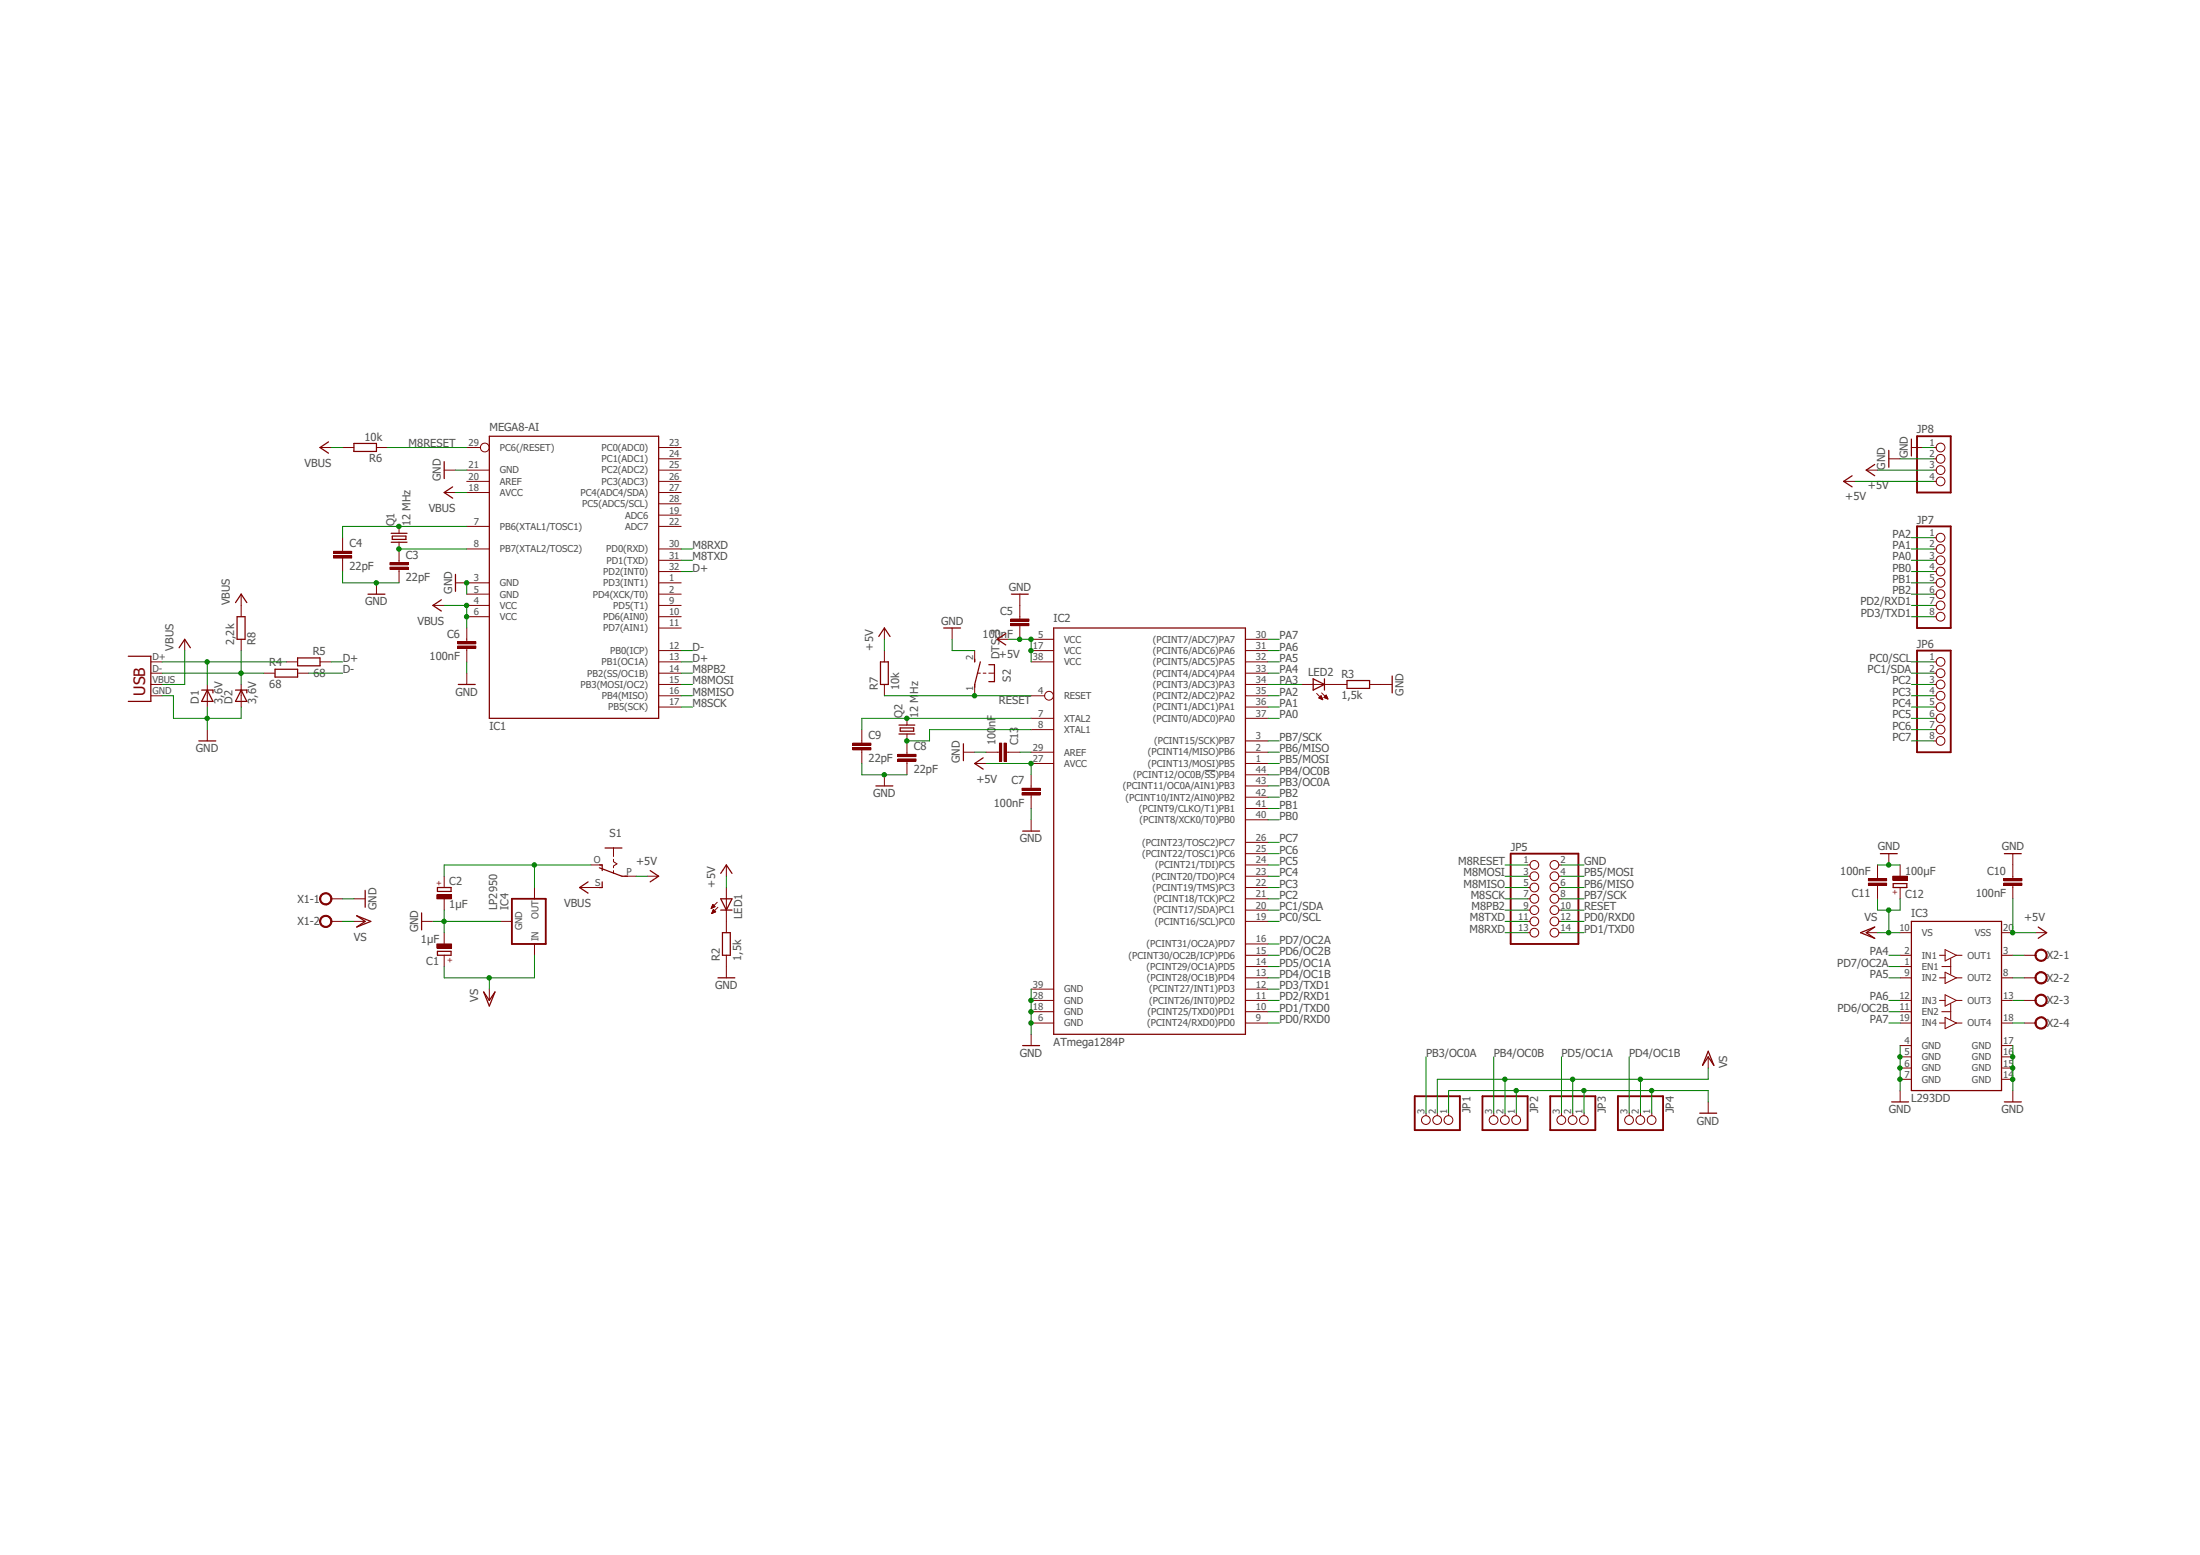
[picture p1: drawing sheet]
<svg xmlns="http://www.w3.org/2000/svg" width="297mm" height="210mm" viewBox="0 0 297 210" stroke-linecap="round" stroke-linejoin="round" font-family="sans-serif">
<path d="M162.7 104h1.4" fill="none" stroke="#505050" stroke-width=".14"/>
<path d="M53.9 71.1v.9M53.9 73.2v.9" fill="none" stroke="#800000" stroke-width=".14"/>
<path d="M52.8 72h2.2M52.8 73.2h2.2M53 72.4h1.8v.4h-1.8z" fill="none" stroke="#800000" stroke-width=".17"/>
<path d="M274.9 128.4a.83 .83 0 0 1 1.4 .1 .83 .83 0 0 1-.5 1.2 .83 .83 0 0 1-1-.8h.1a.68 .68 0 0 1 .9-.6 .68 .68 0 0 1 .3 1.1 .68 .68 0 0 1-1.2-.2v-.3h-.1z" fill-rule="evenodd" fill="#800000"/>
<path d="M273.3 128.9h1.5M274.9 128.4a.83 .83 0 0 1 1.4 .1 .83 .83 0 0 1-.5 1.2 .83 .83 0 0 1-1-.8h.1a.68 .68 0 0 1 .9-.6 .68 .68 0 0 1 .3 1.1 .68 .68 0 0 1-1.2-.2v-.3h-.1z" fill="none" stroke="#800000" stroke-width=".14"/>
<path d="M274.9 131.5a.83 .83 0 0 1 1.4 0 .83 .83 0 0 1-.4 1.3 .83 .83 0 0 1-1.1-.8h.1a.68 .68 0 0 1 .9-.7 .68 .68 0 0 1 .3 1.2 .68 .68 0 0 1-1.2-.3v-.2h-.1z" fill-rule="evenodd" fill="#800000"/>
<path d="M273.3 132h1.5M274.9 131.5a.83 .83 0 0 1 1.4 0 .83 .83 0 0 1-.4 1.3 .83 .83 0 0 1-1.1-.8h.1a.68 .68 0 0 1 .9-.7 .68 .68 0 0 1 .3 1.2 .68 .68 0 0 1-1.2-.3v-.2h-.1z" fill="none" stroke="#800000" stroke-width=".14"/>
<path d="M274.9 134.5a.83 .83 0 0 1 1.4 0 .83 .83 0 0 1-.4 1.3 .83 .83 0 0 1-1.1-.8h.1a.68 .68 0 0 1 .9-.6 .68 .68 0 0 1 .3 1.1 .68 .68 0 0 1-1.2-.2v-.3h-.1z" fill-rule="evenodd" fill="#800000"/>
<path d="M273.3 135h1.5M274.9 134.5a.83 .83 0 0 1 1.4 0 .83 .83 0 0 1-.4 1.3 .83 .83 0 0 1-1.1-.8h.1a.68 .68 0 0 1 .9-.6 .68 .68 0 0 1 .3 1.1 .68 .68 0 0 1-1.2-.2v-.3h-.1z" fill="none" stroke="#800000" stroke-width=".14"/>
<path d="M274.9 137.6a.83 .83 0 0 1 1.4 0 .83 .83 0 0 1-.4 1.3 .83 .83 0 0 1-1.1-.8h.1a.68 .68 0 0 1 .9-.7 .68 .68 0 0 1 .3 1.2 .68 .68 0 0 1-1.2-.3v-.2h-.1z" fill-rule="evenodd" fill="#800000"/>
<g fill="none" stroke="#800000" stroke-width=".14">
<path d="M175.8 92.4h4.5M177.8 93.6l.8 .8M178.1 94.2l.3-.3 .2 .5zM178.1 94.2h.4M178.1 94.1h.4M178.2 94.3h.3M178.2 94.1h.2M178.3 94h.1M178.3 94.3h.2M178.4 93.5l.9 .9M178.4 94.4h.2M178.6 94.4h.1"/>
<path d="M178.8 94.1h.4M178.8 94.1l.5 .3M178.9 94h.2M178.9 94.2h.3M179 93.9h.1M179 94.3h.2M179.1 93.8l-.3 .3M179.1 93.8l.2 .6M179.1 93.8v.1M179.2 94.3h.1M98.1 119.8v4.6M96 122.6h.1"/>
<path d="M96.1 122.5h.2M96.1 122.5h.3M96.1 122.4h.4M96.1 123.3h.1M96.1 122.3h.4M96.1 123.2h.2M96.1 123.2h.3M96.2 122.3h.2M96.2 123.1h.3M96.2 122.2h.2M96.2 123.1h.4M96.2 122.2h.1"/>
<path d="M96.2 122.1h.1M96.2 123h.3M96.3 122.9h.2M96.3 122.9h.1M96.3 122.8h.1M96.3 122.8l.3 .3-.5 .2zM96.5 122.4l-.2-.3-.3 .5M96.5 122.4l-.5 .2M96.8 121.8l-.8 .8M96.9 122.5l-.8 .8M273.3 138.1h1.5M274.9 137.6a.83 .83 0 0 1 1.4 0 .83 .83 0 0 1-.4 1.3 .83 .83 0 0 1-1.1-.8h.1a.68 .68 0 0 1 .9-.7 .68 .68 0 0 1 .3 1.2 .68 .68 0 0 1-1.2-.3v-.2h-.1z"/>
</g>
<path d="M177.3 91.6l1.5 .8-1.5 .8zM178.8 91.6v1.6M59.1 128.4h1.8v.5h-1.8zM97.3 121.3h1.5l-.7 1.6zM97.3 122.9h1.5" fill="none" stroke="#800000" stroke-width=".17"/>
<path d="M59 127.4h2v.6h-2z" fill="#800000"/>
<path d="M59 127.4h2v.6h-2zM60 125.9v1.5M60 128.9v1.6" fill="none" stroke="#800000" stroke-width=".14"/>
<path d="M59.1 119.8h1.8v.5h-1.8z" fill="none" stroke="#800000" stroke-width=".17"/>
<path d="M59 120.8h2v.5h-2z" fill="#800000"/>
<g fill="none" stroke="#800000" stroke-width=".14">
<path d="M45 75h2.5v.3h-2.5zM45 74.4h2.5v.3h-2.5zM46.3 72.6v1.8M46.3 75.3v1.9M50.8 78.7v1.5M52.6 76.6h2.5v.3h-2.5zM52.6 75.9h2.5v.3h-2.5zM53.9 74.1v1.8M53.9 76.9v1.8M60 63.5h1.5M61.5 78.7h4.6M63 74.1h3.1"/>
<path d="M63 71.1h3.1M63 63.5h3.1M63 65h3.1M63 66.5h3.1M63 60.4h1.9M88.9 74.1h3.1M88.9 71.1h3.1M88.9 78.7h3.1M88.9 63.5h3.1M88.9 65h3.1M88.9 66.5h3.1M88.9 77.2h3.1"/>
<path d="M88.9 75.6h3.1M88.9 69.5h3.1M88.9 68h3.1M88.9 61.9h3.1M88.9 60.4h3.1M28 98.5v1.5M35.6 90.9h1.5M38.7 89.3h1.5M40.2 90.9h1.5M43.2 89.3h1.5M61.8 87.2h2.4v.3h-2.4zM61.8 86.6h2.4v.3h-2.4z"/>
<path d="M63 84.8v1.8M63 87.5v1.8M63 90.9v1.5M63 80.2h3.1M63 81.7h3.1M63 83.2h3.1M88.9 90.9h3.1M88.9 92.4h3.1M88.9 95.4h3.1M88.9 80.2h3.1M88.9 81.7h3.1M88.9 83.2h3.1"/>
<path d="M88.9 93.9h3.1M88.9 89.3h3.1M88.9 87.8h3.1M88.9 84.8h3.1M116.4 98.5v1.8M122.5 97v.9M122.5 99.1v2.7M131.6 87.8v1.5M131.6 92.4v1.5M132 90.9h.4M132.7 90.9h.4M133.5 90.9h.8"/>
<path d="M134.6 86.3h1.6M139.2 93.9h1.9M139.2 89.3h3.1M139.2 87.8h3.1M139.2 86.3h3.1M139.2 97h3.1M139.2 98.5h3.1M168.2 90.9h3M168.2 92.4h3M168.2 95.4h3M168.2 93.9h3M168.2 89.3h3"/>
<path d="M168.2 87.8h3M168.2 86.3h3M168.2 97h3M180.3 92.4h1.6M184.9 92.4h3.1M60 118.3v1.5M72.2 119.8v1.5M79.8 119.8h1.5M79.8 116.8h1.5M82.8 114.5v1.1M82.8 116v.3l.5 .3-.5 .3v.2M82.8 117.5v.4"/>
<path d="M84.4 118.3h1.5M98.1 116.8v1.5M115.1 100.9h2.5v.3h-2.5zM115.1 100.3h2.5v.3h-2.5zM116.4 101.2v1.9M119.4 104.6v1.5M121.2 102.4h2.5v.3h-2.5zM121.2 101.8h2.5v.3h-2.5zM122.5 102.7v1.9M131.6 103.1h1.5M138 107h2.4v.3h-2.4zM138 106.4h2.4v.3h-2.4z"/>
<path d="M139.2 104.6v1.8M139.2 107.3v1.8M139.2 110.7v1.5M139.2 103.1h3.1M139.2 101.5h3.1M168.2 118.3h3M168.2 119.8h3M168.2 116.8h3M168.2 103.1h3M168.2 113.7h3M168.2 115.2h3M168.2 100h3"/>
<path d="M168.2 101.5h3M168.2 104.6h3M168.2 106.1h3M168.2 107.6h3M168.2 109.1h3M168.2 110.7h3M56.9 124.4h1.5M59 120.8h2v.5h-2zM60 121.3v1.6M67.6 124.4h1.5M72.2 127.4v1.5M98.1 124.4v1.5"/>
<path d="M98.1 128.9v3.1M139.2 133.5h3.1M139.2 135h3.1M139.2 136.6h3.1M139.2 138.1h3.1M168.2 124.4h3M168.2 127.4h3M168.2 128.9h3M168.2 130.5h3M168.2 132h3M168.2 133.5h3M168.2 135h3"/>
<path d="M168.2 136.6h3M168.2 138.1h3M168.2 121.3h3M168.2 122.9h3M274.8 125.9h1.5M192.5 150.3v.3M194.1 150.3v.3M195.6 150.3v.3M201.7 150.3v.3M203.2 150.3v.3M204.7 150.3v.3M210.8 150.3v.3"/>
<path d="M212.4 150.3v.3M213.9 150.3v.3M220 150.3v.3M221.5 150.3v.3M223 150.3v.3M230.6 148.7v1.6M256.5 147.2v1.5"/>
<circle cx="65.5" cy="60.4" r=".59"/>
<circle cx="141.6" cy="93.9" r=".59"/>
<circle cx="192.5" cy="151.2" r=".59"/>
<circle cx="194" cy="151.2" r=".59"/>
<circle cx="195.6" cy="151.2" r=".59"/>
<circle cx="201.7" cy="151.2" r=".59"/>
<circle cx="203.2" cy="151.2" r=".59"/>
<circle cx="204.7" cy="151.2" r=".59"/>
<circle cx="210.8" cy="151.2" r=".59"/>
<circle cx="212.3" cy="151.2" r=".59"/>
<circle cx="213.9" cy="151.2" r=".59"/>
<circle cx="219.9" cy="151.2" r=".59"/>
<circle cx="221.5" cy="151.2" r=".59"/>
<circle cx="223" cy="151.2" r=".59"/>
</g>
<g fill="none" stroke="#800000" stroke-width=".17">
<path d="M66.1 58.9h22.8v38.1h-22.8zM60 62.3v2.3M61.5 77.5v2.3M37.1 90.3h3.1v1.1h-3.1zM40.2 88.8h3v1.1h-3zM49.7 80.2h2.3M61.9 92.4h2.3M121.4 97.9h2.1M121.4 99.1h2.1M121.5 98.3h1.9v.4h-1.9zM131.6 89v.3M132.4 89.3l-.8 3.1v.4"/>
<path d="M133.5 89.7h.8v2.3h-.8M135.8 85.5l-1.2 .8 1.2 .8M142.3 84.8h25.9v54.8h-25.9zM181.9 91.9h3v1h-3zM188 91.2v2.3M26.8 100h2.3M80.9 117.1l3.1 1.2h.7M80.9 116.8h.4v.7M81.3 119v.8h-.4M81.7 114.5h2.3M97.3 117.9l.8-1.1 .7 1.1M118.3 106.1h2.3"/>
<path d="M132.7 102.3l-1.1 .8 1.1 .7M138.1 112.2h2.3M56.9 123.2v2.3M96.9 132h2.3M97.5 125.9h1.1v3h-1.1zM275.2 125.1l1.1 .8-1.1 .8M229.5 150.3h2.3M255.4 148.7h2.3"/>
</g>
<path d="M69.1 121.3h4.6v6.1h-4.6zM191 148h6.1v4.5h-6.1zM200.2 148h6.1v4.5h-6.1zM209.3 148h6.1v4.5h-6.1zM218.4 148h6.1v4.5h-6.1z" fill="none" stroke="#800000" stroke-width=".25"/>
<path d="M45 75.2h2.5M45 74.6h2.5M52.6 76.7h2.5M52.6 76.1h2.5M61.8 87.4h2.4M61.8 86.8h2.4M115.1 101.1h2.5M115.1 100.5h2.5M121.2 102.6h2.5M121.2 102h2.5M138 107.2h2.4M138 106.6h2.4" fill="none" stroke="#800000" stroke-width=".3"/>
<path d="M43.3 120.8a.84 .84 0 0 1 1.4 0 .84 .84 0 0 1-.5 1.3 .84 .84 0 0 1-1.1-.8h.2a.68 .68 0 0 1 .9-.6 .68 .68 0 0 1 .2 1.1 .68 .68 0 0 1-1.1-.2v-.3h-.2z" fill-rule="evenodd" fill="#800000"/>
<path d="M43.3 120.8a.84 .84 0 0 1 1.4 0 .84 .84 0 0 1-.5 1.3 .84 .84 0 0 1-1.1-.8h.2a.68 .68 0 0 1 .9-.6 .68 .68 0 0 1 .2 1.1 .68 .68 0 0 1-1.1-.2v-.3h-.2zM44.7 121.3h1.6" fill="none" stroke="#800000" stroke-width=".14"/>
<path d="M43.3 123.9a.84 .84 0 0 1 1.4 0 .84 .84 0 0 1-.5 1.3 .84 .84 0 0 1-1.1-.8h.2a.68 .68 0 0 1 .9-.7 .68 .68 0 0 1 .2 1.2 .68 .68 0 0 1-1.1-.3v-.2h-.2z" fill-rule="evenodd" fill="#800000"/>
<g fill="none" stroke="#800000" stroke-width=".14">
<path d="M87.4 118.3h1.5M252.3 118.6h2.4v.3h-2.4zM252.3 119.2h2.4v.3h-2.4zM253.5 116.8v1.8M253.5 119.5v1.8M270.5 119.2h2.5v.3h-2.5zM270.5 118.6h2.5v.3h-2.5zM271.8 116.8v1.8M271.8 119.5v1.8M43.3 123.9a.84 .84 0 0 1 1.4 0 .84 .84 0 0 1-.5 1.3 .84 .84 0 0 1-1.1-.8h.2a.68 .68 0 0 1 .9-.7 .68 .68 0 0 1 .2 1.2 .68 .68 0 0 1-1.1-.3v-.2h-.2zM44.7 124.4h1.6M47.8 121.3h1.5"/>
<path d="M139.2 139.6v1.5M271.8 147.2v1.5"/>
</g>
<path d="M87.8 117.5l1.1 .8-1.1 .7M255.6 119.3h1.9v.5h-1.9zM49.3 120.2v2.3M138.1 141.1h2.3M270.6 148.7h2.3" fill="none" stroke="#800000" stroke-width=".17"/>
<path d="M252.3 119.4h2.4M252.3 118.7h2.4M270.5 119.4h2.5M270.5 118.7h2.5" fill="none" stroke="#800000" stroke-width=".3"/>
<path d="M255.6 118.3h1.9v.5h-1.9z" fill="#800000"/>
<g fill="none" stroke="#800000" stroke-width=".14">
<path d="M43.2 60.4h1.5M46.3 60.4h1.5M50.8 60.4h1.6M60 66.5h1.5M248.9 65h1.6M252 63.5h1.5M255 61.9h1.5M258.1 60.4h1.5M261.1 60.4h.3M261.1 72.6h.3M261.1 74.1h.3M261.1 75.6h.3"/>
<path d="M261.1 77.2h.3M261.1 78.7h.3M261.1 61.9h.3M261.1 63.5h.3M261.1 65h.3M20.4 89.3h1.5M20.4 90.9h1.5M20.4 92.4h1.5M20.4 93.9h1.5M24.9 86.3v1.5M28 92.4v3M32.6 80.2v3"/>
<path d="M32.6 86.3v1.5M32.6 92.4v3M58.4 81.7h1.6M119.4 84.8v1.5M119.4 87.8v1.5M119.4 92.4v1.5M128.6 84.8v1.5M136.5 84.2h2.4v.3h-2.4zM136.5 83.6h2.4v.3h-2.4zM137.7 80.2v3.3M137.7 84.5v1.8M261.1 81.7h.3"/>
<path d="M261.1 89.3h.3M261.1 90.9h.3M261.1 92.4h.3M261.1 93.9h.3M261.1 95.4h.3M261.1 97h.3M261.1 98.5h.3M261.1 80.2h.3M261.1 83.2h.3M78.3 119.8h1.5M130.1 101.5h1.5M133.1 101.5h1.8"/>
<path d="M134.9 100.3h.3v2.5h-.3zM135.6 100.3h.3v2.5h-.3zM135.9 101.5h1.8M206.3 116.8h.3M206.3 118.3h.3M206.3 119.8h.3M210.5 116.8h.3M210.5 118.3h.3M210.5 119.8h.3M255 115.2v1.6M255.6 118.3h1.9v.5h-1.9zM256.5 116.8v1.5"/>
<path d="M256.5 119.8v1.5M261.1 100h.3M271.8 115.2v1.6M47.8 124.4h1.5M66.1 133.5v1.5M206.3 121.3h.3M206.3 122.9h.3M206.3 124.4h.3M206.3 125.9h.3M210.5 121.3h.3M210.5 122.9h.3M210.5 124.4h.3"/>
<path d="M210.5 125.9h.3M252 125.9h1.5M256.5 125.9h1.6M256.5 135h1.6M256.5 138.1h1.6M256.5 136.6h1.6M256.5 128.9h1.6M256.5 132h1.6M256.5 130.5h1.6M261.9 135h.7M261.9 138.1h.7M261.9 128.9h.7"/>
<path d="M261.9 132h.7M262.2 136.6h1.2M262.2 130.5h1.2M262.6 128.2l1.5 .7-1.5 .8zM262.6 131.2l1.5 .8-1.5 .8zM262.6 134.3l1.5 .7-1.5 .8zM262.6 137.3l1.5 .8-1.5 .8zM263.4 129.4v2.1M263.4 135.5v2.1M264.1 135h.8M264.1 138.1h.8M264.1 128.9h.8"/>
<path d="M264.1 132h.8M270.2 125.9h1.6M270.2 135h1.6M270.2 138.1h1.6M270.2 128.9h1.6M270.2 132h1.6M230.6 142.7v1.5M256.5 141.1h1.6M256.5 142.7h1.6M256.5 144.2h1.6M256.5 145.7h1.6M270.2 141.1h1.6"/>
<path d="M270.2 142.7h1.6M270.2 144.2h1.6M270.2 145.7h1.6"/>
<circle cx="262" cy="72.6" r=".59"/>
<circle cx="262" cy="65" r=".59"/>
<circle cx="262" cy="74.1" r=".59"/>
<circle cx="262" cy="63.5" r=".59"/>
<circle cx="262" cy="60.4" r=".59"/>
<circle cx="262" cy="77.2" r=".59"/>
<circle cx="262" cy="78.7" r=".59"/>
<circle cx="262" cy="75.6" r=".59"/>
<circle cx="262" cy="61.9" r=".59"/>
<circle cx="262" cy="95.4" r=".59"/>
<circle cx="262" cy="80.2" r=".59"/>
<circle cx="262" cy="89.3" r=".59"/>
<circle cx="262" cy="97" r=".59"/>
<circle cx="262" cy="81.7" r=".59"/>
<circle cx="262" cy="90.9" r=".59"/>
<circle cx="262" cy="83.2" r=".59"/>
<circle cx="262" cy="92.4" r=".59"/>
<circle cx="262" cy="93.9" r=".59"/>
<circle cx="262" cy="98.5" r=".59"/>
<circle cx="207.2" cy="116.8" r=".59"/>
<circle cx="207.2" cy="118.3" r=".59"/>
<circle cx="207.2" cy="119.8" r=".59"/>
<circle cx="209.9" cy="116.8" r=".59"/>
<circle cx="209.9" cy="119.8" r=".59"/>
<circle cx="209.9" cy="118.3" r=".59"/>
<circle cx="262" cy="100" r=".59"/>
<circle cx="207.2" cy="122.9" r=".59"/>
<circle cx="207.2" cy="124.4" r=".59"/>
<circle cx="207.2" cy="125.9" r=".59"/>
<circle cx="207.2" cy="121.3" r=".59"/>
<circle cx="209.9" cy="122.9" r=".59"/>
<circle cx="209.9" cy="124.4" r=".59"/>
<circle cx="209.9" cy="125.9" r=".59"/>
<circle cx="209.9" cy="121.3" r=".59"/>
</g>
<g fill="none" stroke="#800000" stroke-width=".17">
<path d="M44.4 59.6l-1.2 .8 1.2 .8M47.8 59.9h3v1h-3zM258.1 59.3v2.3M61.1 65.7l-1.1 .8 1.1 .7M250.1 64.2l-1.2 .8 1.2 .7M253.1 62.7l-1.1 .8 1.1 .7M255 60.8v2.3M17.3 88.6h3.1v6.1h-3.1M24.2 87.4l.7-1.1 .8 1.1M27.2 93.2h1.6v.3M28 93.2l.8 1.5h-1.6zM31.8 93.2h1.5v.3"/>
<path d="M31.8 81.3l.8-1.1 .7 1.1M32 83.2h1.1v3.1h-1.1zM32.6 93.2l.7 1.5h-1.5zM59.6 81l-1.2 .7 1.2 .8M118.6 85.9l.8-1.1 .8 1.1M118.9 89.3h1v3.1h-1zM127.4 84.8h2.3M136.6 80.2h2.2M79.4 119l-1.1 .8 1.1 .8M130.1 100.4v2.3M253.9 115.2h2.3M270.6 115.2h2.3"/>
<path d="M48.2 123.6l1.9 .8-1.9 .7 1.1-.7zM65.3 133.9l.8 1.1 .7-1.1-.7 1.9zM251.2 125.9l1.9-.8-1.1 .8 1.1 .8zM258.1 124.4h12.1v22.8h-12.1zM230.6 141.9l.8 1.9-.8-1.1-.7 1.1z"/>
</g>
<path d="M136.5 84.3h2.4M136.5 83.7h2.4M135.1 100.3v2.5M135.7 100.3v2.5" fill="none" stroke="#800000" stroke-width=".3"/>
<path d="M258.8 58.9h4.6v7.6h-4.6zM258.8 71.1h4.6v13.7h-4.6zM258.8 87.8h4.6v13.7h-4.6zM204 115.2h9.1v12.2h-9.1z" fill="none" stroke="#800000" stroke-width=".25"/>
<path d="M53.9 71.1h-7.6v1.5" fill="none" stroke="#008000" stroke-width=".14"/>
<circle cx="53.9" cy="71.1" r=".3" fill="#008000"/>
<g fill="none" stroke="#008000" stroke-width=".14">
<path d="M53.9 71.1h9.1"/>
<circle cx="53.9" cy="71.1" r=".3"/>
</g>
<circle cx="53.9" cy="74.1" r=".3" fill="#008000"/>
<g fill="none" stroke="#008000" stroke-width=".14">
<path d="M46.3 77.2v1.5h7.6M53.9 74.1h9.1"/>
<circle cx="53.9" cy="74.1" r=".3"/>
</g>
<circle cx="50.8" cy="78.7" r=".3" fill="#008000"/>
<g fill="none" stroke="#008000" stroke-width=".14">
<path d="M63 89.3v1.6M204.7 150.3v-3.1h18.3v3.1M213.9 147.2v3.1"/>
<circle cx="50.8" cy="78.7" r=".3"/>
</g>
<circle cx="213.9" cy="147.2" r=".3" fill="#008000"/>
<g fill="none" stroke="#008000" stroke-width=".14">
<path d="M204.7 147.2h-9.1v3.1"/>
<circle cx="213.9" cy="147.2" r=".3"/>
</g>
<circle cx="204.7" cy="147.2" r=".3" fill="#008000"/>
<g fill="none" stroke="#008000" stroke-width=".14">
<path d="M223 147.2h7.6v1.5"/>
<circle cx="204.7" cy="147.2" r=".3"/>
</g>
<circle cx="223" cy="147.2" r=".3" fill="#008000"/>
<g fill="none" stroke="#008000" stroke-width=".14">
<path d="M58.4 124.4h1.6v1.5"/>
<circle cx="223" cy="147.2" r=".3"/>
</g>
<circle cx="60" cy="124.4" r=".3" fill="#008000"/>
<g fill="none" stroke="#008000" stroke-width=".14">
<path d="M63 78.7v1.5M60 122.9v1.5h7.6"/>
<circle cx="60" cy="124.4" r=".3"/>
</g>
<circle cx="63" cy="78.7" r=".3" fill="#008000"/>
<g fill="none" stroke="#008000" stroke-width=".14">
<path d="M116.4 103.1v1.5h6.1"/>
<circle cx="63" cy="78.7" r=".3"/>
</g>
<circle cx="119.4" cy="104.6" r=".3" fill="#008000"/>
<g fill="none" stroke="#008000" stroke-width=".14">
<path d="M61.5 63.5h1.5M46.3 121.3h1.5M139.2 133.5v3.1"/>
<circle cx="119.4" cy="104.6" r=".3"/>
</g>
<circle cx="139.2" cy="135" r=".3" fill="#008000"/>
<g fill="none" stroke="#008000" stroke-width=".14">
<path d="M139.2 136.6v1.5"/>
<circle cx="139.2" cy="135" r=".3"/>
</g>
<circle cx="139.2" cy="136.6" r=".3" fill="#008000"/>
<g fill="none" stroke="#008000" stroke-width=".14">
<path d="M139.2 138.1v1.5"/>
<circle cx="139.2" cy="136.6" r=".3"/>
</g>
<circle cx="139.2" cy="138.1" r=".3" fill="#008000"/>
<g fill="none" stroke="#008000" stroke-width=".14">
<path d="M256.5 141.1v6.1"/>
<circle cx="139.2" cy="138.1" r=".3"/>
</g>
<circle cx="256.5" cy="142.7" r=".3" fill="#008000"/>
<circle cx="256.5" cy="142.7" r=".3" fill="none" stroke="#008000" stroke-width=".14"/>
<circle cx="256.5" cy="144.2" r=".3" fill="#008000"/>
<circle cx="256.5" cy="144.2" r=".3" fill="none" stroke="#008000" stroke-width=".14"/>
<circle cx="256.5" cy="145.7" r=".3" fill="#008000"/>
<g fill="none" stroke="#008000" stroke-width=".14">
<path d="M271.8 141.1v6.1"/>
<circle cx="256.5" cy="145.7" r=".3"/>
</g>
<circle cx="271.7" cy="145.7" r=".3" fill="#008000"/>
<circle cx="271.7" cy="145.7" r=".3" fill="none" stroke="#008000" stroke-width=".14"/>
<circle cx="271.7" cy="144.2" r=".3" fill="#008000"/>
<circle cx="271.7" cy="144.2" r=".3" fill="none" stroke="#008000" stroke-width=".14"/>
<circle cx="271.7" cy="142.7" r=".3" fill="#008000"/>
<g fill="none" stroke="#008000" stroke-width=".14">
<path d="M253.5 116.8h3"/>
<circle cx="271.7" cy="142.7" r=".3"/>
</g>
<circle cx="255" cy="116.8" r=".3" fill="#008000"/>
<g fill="none" stroke="#008000" stroke-width=".14">
<path d="M28 95.4v3.1M32.6 95.4v1.6h-4.6M128.6 86.3v1.5h3M131.6 101.5h1.5M139.2 109.1v1.6"/>
<circle cx="255" cy="116.8" r=".3"/>
</g>
<circle cx="28" cy="97" r=".3" fill="#008000"/>
<g fill="none" stroke="#008000" stroke-width=".14">
<path d="M256.5 61.9h4.6M259.6 60.4h1.5M21.9 93.9h1.5v3.1h4.6M136.2 86.3h3v1.5M98.1 118.3v1.5M210.8 116.8h3.1"/>
<circle cx="28" cy="97" r=".3"/>
</g>
<circle cx="139.2" cy="86.3" r=".3" fill="#008000"/>
<g fill="none" stroke="#008000" stroke-width=".14">
<path d="M139.2 87.8v1.5"/>
<circle cx="139.2" cy="86.3" r=".3"/>
</g>
<circle cx="139.2" cy="87.8" r=".3" fill="#008000"/>
<circle cx="139.2" cy="87.8" r=".3" fill="none" stroke="#008000" stroke-width=".14"/>
<circle cx="137.7" cy="86.3" r=".3" fill="#008000"/>
<g fill="none" stroke="#008000" stroke-width=".14">
<path d="M85.9 118.3h1.5M271.8 121.3v4.6h3"/>
<circle cx="137.7" cy="86.3" r=".3"/>
</g>
<circle cx="271.7" cy="125.9" r=".3" fill="#008000"/>
<g fill="none" stroke="#008000" stroke-width=".14">
<path d="M119.4 86.3v1.5M133.1 103.1h6.1v1.5"/>
<circle cx="271.7" cy="125.9" r=".3"/>
</g>
<circle cx="139.2" cy="103.1" r=".3" fill="#008000"/>
<g fill="none" stroke="#008000" stroke-width=".14">
<path d="M250.5 65h10.6M253.5 63.5h7.6M119.4 93.9h19.8"/>
<circle cx="139.2" cy="103.1" r=".3"/>
</g>
<circle cx="131.6" cy="93.9" r=".3" fill="#008000"/>
<g fill="none" stroke="#008000" stroke-width=".14">
<path d="M171.2 103.1h1.5M171.2 101.5h1.5M171.2 100h1.5M210.8 118.3h3.1M210.8 119.8h3.1M46.3 124.4h1.5M66.1 132v1.5M72.2 128.9v3.1h-12.2v-1.5M210.8 122.9h3.1M210.8 121.3h3.1"/>
<circle cx="131.6" cy="93.9" r=".3"/>
</g>
<circle cx="66" cy="132" r=".3" fill="#008000"/>
<g fill="none" stroke="#008000" stroke-width=".14">
<path d="M194.1 150.3v-4.6h18.3v4.6M203.2 145.7v4.6"/>
<circle cx="66" cy="132" r=".3"/>
</g>
<circle cx="203.2" cy="145.7" r=".3" fill="#008000"/>
<g fill="none" stroke="#008000" stroke-width=".14">
<path d="M212.4 145.7h9.1v4.6"/>
<circle cx="203.2" cy="145.7" r=".3"/>
</g>
<circle cx="212.3" cy="145.7" r=".3" fill="#008000"/>
<g fill="none" stroke="#008000" stroke-width=".14">
<path d="M230.6 144.2v1.5h-9.1"/>
<circle cx="212.3" cy="145.7" r=".3"/>
</g>
<circle cx="221.5" cy="145.7" r=".3" fill="#008000"/>
<g fill="none" stroke="#008000" stroke-width=".14">
<path d="M253.5 121.3v1.6h3v-1.6M255 122.9v3"/>
<circle cx="221.5" cy="145.7" r=".3"/>
</g>
<circle cx="255" cy="122.9" r=".3" fill="#008000"/>
<g fill="none" stroke="#008000" stroke-width=".14">
<path d="M253.5 125.9h3"/>
<circle cx="255" cy="122.9" r=".3"/>
</g>
<circle cx="255" cy="125.9" r=".3" fill="#008000"/>
<g fill="none" stroke="#008000" stroke-width=".14">
<path d="M122.5 97h-6.1v1.5"/>
<circle cx="255" cy="125.9" r=".3"/>
</g>
<circle cx="122.4" cy="97" r=".3" fill="#008000"/>
<g fill="none" stroke="#008000" stroke-width=".14">
<path d="M122.5 97h16.7M122.5 100h3"/>
<circle cx="122.4" cy="97" r=".3"/>
</g>
<circle cx="122.4" cy="100" r=".3" fill="#008000"/>
<g fill="none" stroke="#008000" stroke-width=".14">
<path d="M139.2 98.5h-13.7v1.5M60 116.8h19.8M72.2 116.8v3"/>
<circle cx="122.4" cy="100" r=".3"/>
</g>
<circle cx="72.1" cy="116.8" r=".3" fill="#008000"/>
<g fill="none" stroke="#008000" stroke-width=".14">
<path d="M60 81.7h3v1.5M60 116.8v1.5"/>
<circle cx="72.1" cy="116.8" r=".3"/>
</g>
<circle cx="63" cy="81.7" r=".3" fill="#008000"/>
<g fill="none" stroke="#008000" stroke-width=".14">
<path d="M63 83.2v1.6"/>
<circle cx="63" cy="81.7" r=".3"/>
</g>
<circle cx="63" cy="83.2" r=".3" fill="#008000"/>
<g fill="none" stroke="#008000" stroke-width=".14">
<path d="M44.7 60.4h1.6M52.4 60.4h10.6M61.5 66.5h1.5M21.9 90.9h13.7M24.9 87.8v4.6h-3M32.6 90.9v1.5M203.2 116.8h3.1M271.8 128.9h1.5M271.8 132h1.5M271.8 135h1.5M271.8 138.1h1.5"/>
<circle cx="63" cy="83.2" r=".3"/>
</g>
<circle cx="32.5" cy="90.9" r=".3" fill="#008000"/>
<g fill="none" stroke="#008000" stroke-width=".14">
<path d="M21.9 89.3h16.8M28 89.3v3.1M32.6 87.8v3.1"/>
<circle cx="32.5" cy="90.9" r=".3"/>
</g>
<circle cx="28" cy="89.3" r=".3" fill="#008000"/>
<g fill="none" stroke="#008000" stroke-width=".14">
<path d="M92 77.2h1.5M92 75.6h1.5M92 74.1h1.5M258.1 77.2h3M258.1 75.6h3M258.1 74.1h3M258.1 72.6h3M258.1 78.7h3M41.7 90.9h4.6M44.7 89.3h1.6M92 89.3h1.5M92 90.9h1.5"/>
<path d="M92 87.8h1.5M92 95.4h1.5M92 93.9h1.5M92 92.4h1.5M171.2 89.3h1.5M171.2 90.9h1.5M171.2 87.8h1.5M171.2 97h1.5M171.2 95.4h1.5M171.2 93.9h1.5M171.2 86.3h1.5M171.2 92.4h4.6"/>
<path d="M258.1 89.3h3M258.1 90.9h3M258.1 81.7h3M258.1 83.2h3M258.1 97h3M258.1 95.4h3M258.1 93.9h3M258.1 80.2h3M258.1 98.5h3M258.1 92.4h3M137.7 101.5h1.5M171.2 107.6h1.5"/>
<path d="M171.2 109.1h1.5M171.2 110.7h1.5M171.2 113.7h1.5M171.2 115.2h1.5M171.2 116.8h1.5M171.2 118.3h1.5M171.2 119.8h1.5M171.2 106.1h1.5M171.2 104.6h1.5M203.2 118.3h3.1M203.2 119.8h3.1M258.1 100h3"/>
<path d="M171.2 136.6h1.5M171.2 135h1.5M171.2 133.5h1.5M171.2 128.9h1.5M171.2 132h1.5M171.2 138.1h1.5M171.2 121.3h1.5M171.2 130.5h1.5M171.2 127.4h1.5M171.2 124.4h1.5M171.2 122.9h1.5M203.2 125.9h3.1"/>
<path d="M203.2 121.3h3.1M203.2 124.4h3.1M203.2 122.9h3.1M210.8 125.9h3.1M210.8 124.4h3.1M255 136.6h1.5M255 135h1.5M255 128.9h1.5M255 132h1.5M255 138.1h1.5M255 130.5h1.5M192.5 142.7v7.6"/>
<path d="M201.7 142.7v7.6M210.8 142.7v7.6M220 142.7v7.6"/>
<circle cx="28" cy="89.3" r=".3"/>
</g>
<text font-size="2.1" fill="#800000" x="19.6" y="93.9" transform="rotate(-90 19.6 93.9)">USB</text>
<g font-size="1.5" fill="#505050">
<text x="49.2" y="59.5">10k</text>
<text x="66.1" y="58.1">MEGA8-AI</text>
<text x="258.8" y="58.5">JP8</text>
<text x="41.1" y="63">VBUS</text>
<text x="49.8" y="62.4">R6</text>
<text x="55.2" y="60.4">M8RESET</text>
<text x="59.5" y="64.9" transform="rotate(-90 59.5 64.9)">GND</text>
<text x="254.5" y="63.4" transform="rotate(-90 254.5 63.4)">GND</text>
<text x="257.6" y="61.9" transform="rotate(-90 257.6 61.9)">GND</text>
<text x="53.3" y="71.1" transform="rotate(-90 53.3 71.1)">Q1</text>
<text x="55.4" y="71.1" transform="rotate(-90 55.4 71.1)">12 MHz</text>
<text x="57.9" y="69.1">VBUS</text>
<text x="249.1" y="67.6">+5V</text>
<text x="252.2" y="66">+5V</text>
<text x="258.8" y="70.7">JP7</text>
<text x="47.2" y="76.9">22pF</text>
<text x="47.2" y="73.9">C4</text>
<text x="54.8" y="75.4">C3</text>
<text x="93.5" y="74.1">M8RXD</text>
<text x="93.5" y="75.6">M8TXD</text>
<text x="93.5" y="77.2">D+</text>
<text x="255.5" y="75.6">PA0</text>
<text x="255.5" y="74.1">PA1</text>
<text x="255.5" y="72.6">PA2</text>
<text x="255.5" y="77.2">PB0</text>
<text x="31" y="81.7" transform="rotate(-90 31 81.7)">VBUS</text>
<text x="49.3" y="81.7">GND</text>
<text x="54.8" y="78.5">22pF</text>
<text x="61" y="80.2" transform="rotate(-90 61 80.2)">GND</text>
<text x="135" y="83">C5</text>
<text x="136.2" y="79.7">GND</text>
<text x="251.2" y="81.7">PD2/RXD1</text>
<text x="251.2" y="83.2">PD3/TXD1</text>
<text x="255.5" y="80.2">PB2</text>
<text x="255.5" y="78.7">PB1</text>
<text x="23.4" y="87.8" transform="rotate(-90 23.4 87.8)">VBUS</text>
<text x="31.6" y="87.1" transform="rotate(-90 31.6 87.1)">2,2k</text>
<text x="34.5" y="87.1" transform="rotate(-90 34.5 87.1)">R8</text>
<text x="36.4" y="90">R4</text>
<text x="42.2" y="88.4">R5</text>
<text x="46.3" y="89.3">D+</text>
<text x="56.4" y="84.3">VBUS</text>
<text x="58" y="89.1">100nF</text>
<text x="60.4" y="86.1">C6</text>
<text x="93.5" y="89.3">D+</text>
<text x="93.5" y="87.8">D-</text>
<text x="117.9" y="87.8" transform="rotate(-90 117.9 87.8)">+5V</text>
<text x="127.1" y="84.3">GND</text>
<text x="132.7" y="86.1">100nF</text>
<text x="134.9" y="88.9">+5V</text>
<text x="134.9" y="89" transform="rotate(-90 134.9 89)">DTS-3</text>
<text x="142.3" y="84">IC2</text>
<text x="172.7" y="89.3">PA5</text>
<text x="172.7" y="87.8">PA6</text>
<text x="172.7" y="86.3">PA7</text>
<text x="252.4" y="89.3">PC0/SCL</text>
<text x="258.8" y="87.4">JP6</text>
<text x="26.8" y="95" transform="rotate(-90 26.8 95)">D1</text>
<text x="30" y="95" transform="rotate(-90 30 95)">3,6V</text>
<text x="31.4" y="95" transform="rotate(-90 31.4 95)">D2</text>
<text x="34.6" y="95" transform="rotate(-90 34.6 95)">3,6V</text>
<text x="36.4" y="92.8">68</text>
<text x="42.3" y="91.3">68</text>
<text x="46.3" y="90.9">D-</text>
<text x="61.5" y="93.9">GND</text>
<text x="93.5" y="90.9">M8PB2</text>
<text x="93.5" y="92.4">M8MOSI</text>
<text x="93.5" y="93.9">M8MISO</text>
<text x="93.5" y="95.4">M8SCK</text>
<text x="118.5" y="93.1" transform="rotate(-90 118.5 93.1)">R7</text>
<text x="121.4" y="93.1" transform="rotate(-90 121.4 93.1)">10k</text>
<text x="134.9" y="95">RESET</text>
<text x="136.5" y="92" transform="rotate(-90 136.5 92)">S2</text>
<text x="172.7" y="92.4">PA3</text>
<text x="172.7" y="95.4">PA1</text>
<text x="172.7" y="93.9">PA2</text>
<text x="172.7" y="90.9">PA4</text>
<text x="176.6" y="91.3">LED2</text>
<text x="181.1" y="94.4">1,5k</text>
<text x="181.1" y="91.5">R3</text>
<text x="189.5" y="93.9" transform="rotate(-90 189.5 93.9)">GND</text>
<text x="252.2" y="90.9">PC1/SDA</text>
<text x="255.5" y="95.4">PC4</text>
<text x="255.5" y="92.4">PC2</text>
<text x="255.5" y="93.9">PC3</text>
<text x="26.5" y="101.5">GND</text>
<text x="66.1" y="98.5">IC1</text>
<text x="117.3" y="99.8">C9</text>
<text x="121.8" y="97" transform="rotate(-90 121.8 97)">Q2</text>
<text x="123.4" y="101.3">C8</text>
<text x="124" y="97" transform="rotate(-90 124 97)">12 MHz</text>
<text x="134.4" y="100.6" transform="rotate(-90 134.4 100.6)">100nF</text>
<text x="137.5" y="100.6" transform="rotate(-90 137.5 100.6)">C13</text>
<text x="172.7" y="101.5">PB6/MISO</text>
<text x="172.7" y="100">PB7/SCK</text>
<text x="172.7" y="97">PA0</text>
<text x="255.5" y="100">PC7</text>
<text x="255.5" y="98.5">PC6</text>
<text x="255.5" y="97">PC5</text>
<text x="117.3" y="102.8">22pF</text>
<text x="117.9" y="107.6">GND</text>
<text x="123.4" y="104.3">22pF</text>
<text x="129.6" y="103" transform="rotate(-90 129.6 103)">GND</text>
<text x="131.8" y="105.6">+5V</text>
<text x="136.6" y="105.9">C7</text>
<text x="172.7" y="103.1">PB5/MOSI</text>
<text x="172.7" y="106.1">PB3/OC0A</text>
<text x="172.7" y="104.6">PB4/OC0B</text>
<text x="172.7" y="107.6">PB2</text>
<text x="82.3" y="113">S1</text>
<text x="134.2" y="108.9">100nF</text>
<text x="137.7" y="113.7">GND</text>
<text x="172.7" y="109.1">PB1</text>
<text x="172.7" y="110.7">PB0</text>
<text x="172.7" y="113.7">PC7</text>
<text x="60.7" y="119.5">C2</text>
<text x="85.9" y="116.8">+5V</text>
<text x="96.5" y="119.8" transform="rotate(-90 96.5 119.8)">+5V</text>
<text x="172.7" y="115.2">PC6</text>
<text x="172.7" y="116.8">PC5</text>
<text x="172.7" y="118.3">PC4</text>
<text x="172.7" y="119.8">PC3</text>
<text x="196.9" y="116.8">M8RESET</text>
<text x="197.6" y="118.3">M8MOSI</text>
<text x="197.6" y="119.8">M8MISO</text>
<text x="204" y="114.9">JP5</text>
<text x="213.9" y="116.8">GND</text>
<text x="213.9" y="118.3">PB5/MOSI</text>
<text x="213.9" y="119.8">PB6/MISO</text>
<text x="248.5" y="118">100nF</text>
<text x="253.5" y="114.8">GND</text>
<text x="257.2" y="118.1">100µF</text>
<text x="268.3" y="118.1">C10</text>
<text x="270.3" y="114.8">GND</text>
<text x="40.1" y="121.9">X1-1</text>
<text x="40.1" y="124.9">X1-2</text>
<text x="50.8" y="122.9" transform="rotate(-90 50.8 122.9)">GND</text>
<text x="56.5" y="125.9" transform="rotate(-90 56.5 125.9)">GND</text>
<text x="60.7" y="122.6">1µF</text>
<text x="67.1" y="122.9" transform="rotate(-90 67.1 122.9)">LP2950</text>
<text x="68.7" y="122.9" transform="rotate(-90 68.7 122.9)">IC4</text>
<text x="76.2" y="122.4">VBUS</text>
<text x="100.2" y="124.1" transform="rotate(-90 100.2 124.1)">LED1</text>
<text x="172.7" y="122.9">PC1/SDA</text>
<text x="172.7" y="124.4">PC0/SCL</text>
<text x="172.7" y="121.3">PC2</text>
<text x="198.4" y="125.9">M8RXD</text>
<text x="198.5" y="124.4">M8TXD</text>
<text x="198.6" y="121.3">M8SCK</text>
<text x="198.7" y="122.9">M8PB2</text>
<text x="213.9" y="122.9">RESET</text>
<text x="213.9" y="121.3">PB7/SCK</text>
<text x="213.9" y="124.4">PD0/RXD0</text>
<text x="213.9" y="125.9">PD1/TXD0</text>
<text x="250" y="121.1">C11</text>
<text x="251.8" y="124.4">VS</text>
<text x="257.2" y="121.2">C12</text>
<text x="258.1" y="123.8">IC3</text>
<text x="266.8" y="121.1">100nF</text>
<text x="273.3" y="124.4">+5V</text>
<text x="47.8" y="127">VS</text>
<text x="56.8" y="127.2">1µF</text>
<text x="57.6" y="130.3">C1</text>
<text x="97.2" y="129.7" transform="rotate(-90 97.2 129.7)">R2</text>
<text x="100.1" y="129.7" transform="rotate(-90 100.1 129.7)">1,5k</text>
<text x="172.7" y="128.9">PD6/OC2B</text>
<text x="172.7" y="130.5">PD5/OC1A</text>
<text x="172.7" y="132">PD4/OC1B</text>
<text x="172.7" y="127.4">PD7/OC2A</text>
<text x="248.1" y="130.5">PD7/OC2A</text>
<text x="252.5" y="128.9">PA4</text>
<text x="252.5" y="132">PA5</text>
<text x="276.3" y="129.5">X2-1</text>
<text x="64.6" y="135.2" transform="rotate(-90 64.6 135.2)">VS</text>
<text x="96.5" y="133.5">GND</text>
<text x="172.7" y="136.6">PD1/TXD0</text>
<text x="172.7" y="135">PD2/RXD1</text>
<text x="172.7" y="133.5">PD3/TXD1</text>
<text x="248.1" y="136.6">PD6/OC2B</text>
<text x="252.5" y="135">PA6</text>
<text x="276.3" y="132.5">X2-2</text>
<text x="276.3" y="135.6">X2-3</text>
<text x="137.7" y="142.7">GND</text>
<text x="142.3" y="141.1">ATmega1284P</text>
<text x="172.7" y="138.1">PD0/RXD0</text>
<text x="192.5" y="142.7">PB3/OC0A</text>
<text x="201.7" y="142.7">PB4/OC0B</text>
<text x="210.8" y="142.7">PD5/OC1A</text>
<text x="220" y="142.7">PD4/OC1B</text>
<text x="252.5" y="138.1">PA7</text>
<text x="276.3" y="138.6">X2-4</text>
<text x="233.2" y="144.2" transform="rotate(-90 233.2 144.2)">VS</text>
<text x="258.1" y="148.7">L293DD</text>
<text x="198.6" y="150.3" transform="rotate(-90 198.6 150.3)">JP1</text>
<text x="207.7" y="150.3" transform="rotate(-90 207.7 150.3)">JP2</text>
<text x="216.8" y="150.3" transform="rotate(-90 216.8 150.3)">JP3</text>
<text x="226" y="150.3" transform="rotate(-90 226 150.3)">JP4</text>
<text x="229.1" y="151.8">GND</text>
<text x="255" y="150.3">GND</text>
<text x="270.2" y="150.3">GND</text>
</g>
<g font-size="1.3" fill="#505050">
<text x="63.3" y="63.2">21</text>
<text x="63.3" y="64.8">20</text>
<text x="63.3" y="60.2">29</text>
<text x="67.5" y="63.9">GND</text>
<text x="67.5" y="65.4">AREF</text>
<text x="67.5" y="60.9">PC6(/RESET)</text>
<text x="81.2" y="65.4">PC3(ADC3)</text>
<text x="81.2" y="63.9">PC2(ADC2)</text>
<text x="81.2" y="62.4">PC1(ADC1)</text>
<text x="81.2" y="60.9">PC0(ADC0)</text>
<text x="90.3" y="64.8">26</text>
<text x="90.3" y="63.2">25</text>
<text x="90.3" y="61.7">24</text>
<text x="90.3" y="60.2">23</text>
<text x="260.5" y="60.2">1</text>
<text x="260.5" y="61.7">2</text>
<text x="260.5" y="63.2">3</text>
<text x="260.5" y="64.8">4</text>
<text x="63.3" y="66.3">18</text>
<text x="64" y="70.9">7</text>
<text x="67.5" y="71.5">PB6(XTAL1/TOSC1)</text>
<text x="67.5" y="67">AVCC</text>
<text x="78.4" y="66.9">PC4(ADC4/SDA)</text>
<text x="78.6" y="68.5">PC5(ADC5/SCL)</text>
<text x="84.4" y="71.5">ADC7</text>
<text x="84.4" y="70">ADC6</text>
<text x="90.3" y="70.9">22</text>
<text x="90.3" y="69.3">19</text>
<text x="90.3" y="67.8">28</text>
<text x="90.3" y="66.3">27</text>
<text x="64" y="73.9">8</text>
<text x="67.5" y="74.6">PB7(XTAL2/TOSC2)</text>
<text x="81.5" y="77.6">PD2(INT0)</text>
<text x="81.9" y="74.6">PD0(RXD)</text>
<text x="81.9" y="76.1">PD1(TXD)</text>
<text x="90.3" y="76.9">32</text>
<text x="90.3" y="75.4">31</text>
<text x="90.3" y="73.9">30</text>
<text x="260.5" y="72.4">1</text>
<text x="260.5" y="73.9">2</text>
<text x="260.5" y="75.4">3</text>
<text x="260.5" y="76.9">4</text>
<text x="64" y="78.5">3</text>
<text x="64" y="80">5</text>
<text x="64" y="81.5">4</text>
<text x="64" y="83">6</text>
<text x="67.5" y="79.1">GND</text>
<text x="67.5" y="80.7">GND</text>
<text x="67.5" y="82.2">VCC</text>
<text x="67.5" y="83.7">VCC</text>
<text x="80" y="80.7">PD4(XCK/T0)</text>
<text x="81.4" y="83.7">PD6(AIN0)</text>
<text x="81.5" y="79.1">PD3(INT1)</text>
<text x="82.8" y="82.2">PD5(T1)</text>
<text x="90.3" y="83">10</text>
<text x="90.3" y="81.5">9</text>
<text x="90.3" y="80">2</text>
<text x="90.3" y="78.5">1</text>
<text x="260.5" y="78.5">5</text>
<text x="260.5" y="80">6</text>
<text x="260.5" y="81.5">7</text>
<text x="260.5" y="83">8</text>
<text x="20.6" y="89.1">D+</text>
<text x="81.2" y="89.8">PB1(OC1A)</text>
<text x="81.4" y="85.2">PD7(AIN1)</text>
<text x="82.4" y="88.3">PB0(ICP)</text>
<text x="90.3" y="89.1">13</text>
<text x="90.3" y="87.6">12</text>
<text x="90.3" y="84.6">11</text>
<text x="131.4" y="89.1" transform="rotate(-90 131.4 89.1)">2</text>
<text x="139.5" y="87.6">17</text>
<text x="139.5" y="89.1">38</text>
<text x="140.2" y="86.1">5</text>
<text x="143.7" y="88.3">VCC</text>
<text x="143.7" y="86.8">VCC</text>
<text x="143.7" y="89.8">VCC</text>
<text x="155.6" y="88.3">(PCINT6/ADC6)PA6</text>
<text x="155.6" y="86.7">(PCINT7/ADC7)PA7</text>
<text x="155.6" y="89.8">(PCINT5/ADC5)PA5</text>
<text x="169.6" y="87.6">31</text>
<text x="169.6" y="86.1">30</text>
<text x="169.6" y="89.1">32</text>
<text x="260.5" y="89.1">1</text>
<text x="20.6" y="90.7">D-</text>
<text x="20.6" y="92.2">VBUS</text>
<text x="20.6" y="93.7">GND</text>
<text x="78.4" y="92.8">PB3(MOSI/OC2)</text>
<text x="79.3" y="91.3">PB2(SS/OC1B)</text>
<text x="81.3" y="94.4">PB4(MISO)</text>
<text x="82.1" y="95.9">PB5(SCK)</text>
<text x="90.3" y="95.2">17</text>
<text x="90.3" y="93.7">16</text>
<text x="90.3" y="92.2">15</text>
<text x="90.3" y="90.7">14</text>
<text x="131.4" y="93.3" transform="rotate(-90 131.4 93.3)">1</text>
<text x="140.2" y="93.7">4</text>
<text x="143.7" y="94.4">RESET</text>
<text x="155.6" y="91.3">(PCINT4/ADC4)PA4</text>
<text x="155.6" y="92.8">(PCINT3/ADC3)PA3</text>
<text x="155.6" y="94.4">(PCINT2/ADC2)PA2</text>
<text x="155.6" y="95.9">(PCINT1/ADC1)PA1</text>
<text x="169.6" y="90.7">33</text>
<text x="169.6" y="92.2">34</text>
<text x="169.6" y="93.7">35</text>
<text x="169.6" y="95.2">36</text>
<text x="260.5" y="90.7">2</text>
<text x="260.5" y="92.2">3</text>
<text x="260.5" y="93.7">4</text>
<text x="260.5" y="95.2">5</text>
<text x="139.5" y="101.3">29</text>
<text x="140.2" y="98.3">8</text>
<text x="140.2" y="96.7">7</text>
<text x="143.7" y="102">AREF</text>
<text x="143.7" y="98.9">XTAL1</text>
<text x="143.7" y="97.4">XTAL2</text>
<text x="155" y="102">(PCINT14/MISO)PB6</text>
<text x="155.6" y="97.4">(PCINT0/ADC0)PA0</text>
<text x="155.8" y="100.5">(PCINT15/SCK)PB7</text>
<text x="169.6" y="99.8">3</text>
<text x="169.6" y="101.3">2</text>
<text x="169.6" y="96.7">37</text>
<text x="260.5" y="96.7">6</text>
<text x="260.5" y="98.3">7</text>
<text x="260.5" y="99.8">8</text>
<text x="139.5" y="102.8">27</text>
<text x="143.7" y="103.5">AVCC</text>
<text x="151.6" y="106.5">(PCINT11/OC0A/AIN1)PB3</text>
<text x="153" y="105">(PCINT12/OC0B/SS)PB4</text>
<text x="155" y="103.5">(PCINT13/MOSI)PB5</text>
<text x="169.6" y="102.8">1</text>
<text x="169.6" y="104.4">44</text>
<text x="169.6" y="105.9">43</text>
<text x="169.6" y="107.4">42</text>
<text x="152" y="108.1">(PCINT10/INT2/AIN0)PB2</text>
<text x="153.8" y="109.6">(PCINT9/CLKO/T1)PB1</text>
<text x="153.9" y="111.1">(PCINT8/XCK0/T0)PB0</text>
<text x="169.6" y="113.5">26</text>
<text x="169.6" y="108.9">41</text>
<text x="169.6" y="110.5">40</text>
<text x="80.2" y="116.5">O</text>
<text x="80.4" y="119.6">S</text>
<text x="84.6" y="118.1">P</text>
<text x="154.2" y="114.2">(PCINT23/TOSC2)PC7</text>
<text x="154.2" y="115.7">(PCINT22/TOSC1)PC6</text>
<text x="155.5" y="118.7">(PCINT20/TDO)PC4</text>
<text x="156" y="117.2">(PCINT21/TDI)PC5</text>
<text x="169.6" y="115">25</text>
<text x="169.6" y="116.5">24</text>
<text x="169.6" y="118.1">23</text>
<text x="169.6" y="119.6">22</text>
<text x="205.7" y="116.5">1</text>
<text x="205.7" y="118.1">3</text>
<text x="205.7" y="119.6">5</text>
<text x="210.7" y="116.5">2</text>
<text x="210.7" y="118.1">4</text>
<text x="210.7" y="119.6">6</text>
<text x="70.5" y="125.6" transform="rotate(-90 70.5 125.6)">GND</text>
<text x="72.7" y="124" transform="rotate(-90 72.7 124)">OUT</text>
<text x="155.6" y="120.3">(PCINT19/TMS)PC3</text>
<text x="155.7" y="123.3">(PCINT17/SDA)PC1</text>
<text x="155.8" y="121.8">(PCINT18/TCK)PC2</text>
<text x="155.9" y="124.8">(PCINT16/SCL)PC0</text>
<text x="169.6" y="121.1">21</text>
<text x="169.6" y="122.6">20</text>
<text x="169.6" y="124.2">19</text>
<text x="205" y="124.2">11</text>
<text x="205" y="125.7">13</text>
<text x="205.7" y="121.1">7</text>
<text x="205.7" y="122.6">9</text>
<text x="210.7" y="121.1">8</text>
<text x="210.7" y="122.6">10</text>
<text x="210.7" y="124.2">12</text>
<text x="210.7" y="125.7">14</text>
<text x="256.4" y="125.7">10</text>
<text x="270.5" y="125.7">20</text>
<text x="72.7" y="127" transform="rotate(-90 72.7 127)">IN</text>
<text x="152.4" y="129.4">(PCINT30/OC2B/ICP)PD6</text>
<text x="154.8" y="127.9">(PCINT31/OC2A)PD7</text>
<text x="154.8" y="130.9">(PCINT29/OC1A)PD5</text>
<text x="169.6" y="127.2">16</text>
<text x="169.6" y="128.7">15</text>
<text x="169.6" y="130.3">14</text>
<text x="169.6" y="131.8">13</text>
<text x="257.1" y="130.3">1</text>
<text x="257.1" y="128.7">2</text>
<text x="257.1" y="131.8">9</text>
<text x="259.5" y="130.9">EN1</text>
<text x="259.5" y="129.4">IN1</text>
<text x="259.5" y="126.4">VS</text>
<text x="265.6" y="129.4">OUT1</text>
<text x="266.6" y="126.4">VSS</text>
<text x="270.5" y="128.7">3</text>
<text x="270.5" y="131.8">8</text>
<text x="139.5" y="136.3">18</text>
<text x="139.5" y="134.8">28</text>
<text x="139.5" y="133.3">39</text>
<text x="140.2" y="137.9">6</text>
<text x="143.7" y="137">GND</text>
<text x="143.7" y="135.5">GND</text>
<text x="143.7" y="134">GND</text>
<text x="154.8" y="132.4">(PCINT28/OC1B)PD4</text>
<text x="154.9" y="137">(PCINT25/TXD0)PD1</text>
<text x="155.2" y="134">(PCINT27/INT1)PD3</text>
<text x="155.2" y="135.5">(PCINT26/INT0)PD2</text>
<text x="169.6" y="133.3">12</text>
<text x="169.6" y="134.8">11</text>
<text x="169.6" y="136.3">10</text>
<text x="169.6" y="137.9">9</text>
<text x="256.4" y="134.8">12</text>
<text x="256.4" y="137.9">19</text>
<text x="256.4" y="136.3">11</text>
<text x="259.5" y="132.4">IN2</text>
<text x="259.5" y="135.5">IN3</text>
<text x="259.5" y="137">EN2</text>
<text x="265.6" y="132.4">OUT2</text>
<text x="265.6" y="135.5">OUT3</text>
<text x="270.5" y="137.9">18</text>
<text x="270.5" y="134.8">13</text>
<text x="143.7" y="138.5">GND</text>
<text x="154.9" y="138.5">(PCINT24/RXD0)PD0</text>
<text x="257.1" y="140.9">4</text>
<text x="257.1" y="142.4">5</text>
<text x="257.1" y="144">6</text>
<text x="259.5" y="141.6">GND</text>
<text x="259.5" y="143.1">GND</text>
<text x="259.5" y="138.5">IN4</text>
<text x="265.6" y="138.5">OUT4</text>
<text x="266.2" y="143.1">GND</text>
<text x="266.2" y="141.6">GND</text>
<text x="270.5" y="144">15</text>
<text x="270.5" y="142.4">16</text>
<text x="270.5" y="140.9">17</text>
<text x="257.1" y="145.5">7</text>
<text x="259.5" y="144.6">GND</text>
<text x="259.5" y="146.2">GND</text>
<text x="266.2" y="146.2">GND</text>
<text x="266.2" y="144.6">GND</text>
<text x="270.5" y="145.5">14</text>
<text x="192.3" y="150.4" transform="rotate(-90 192.3 150.4)">3</text>
<text x="193.9" y="150.4" transform="rotate(-90 193.9 150.4)">2</text>
<text x="195.4" y="150.4" transform="rotate(-90 195.4 150.4)">1</text>
<text x="201.5" y="150.4" transform="rotate(-90 201.5 150.4)">3</text>
<text x="203" y="150.4" transform="rotate(-90 203 150.4)">2</text>
<text x="204.5" y="150.4" transform="rotate(-90 204.5 150.4)">1</text>
<text x="210.6" y="150.4" transform="rotate(-90 210.6 150.4)">3</text>
<text x="212.1" y="150.4" transform="rotate(-90 212.1 150.4)">2</text>
<text x="213.7" y="150.4" transform="rotate(-90 213.7 150.4)">1</text>
<text x="219.8" y="150.4" transform="rotate(-90 219.8 150.4)">3</text>
<text x="221.3" y="150.4" transform="rotate(-90 221.3 150.4)">2</text>
<text x="222.8" y="150.4" transform="rotate(-90 222.8 150.4)">1</text>
</g>
<g font-size="1.1" fill="#800000">
<text x="59.6" y="119.6" transform="rotate(-90 59.6 119.6)">+</text>
<text x="256.2" y="120.8" transform="rotate(-90 256.2 120.8)">+</text>
<text x="61.1" y="130" transform="rotate(-90 61.1 130)">+</text>
</g>
</svg>
